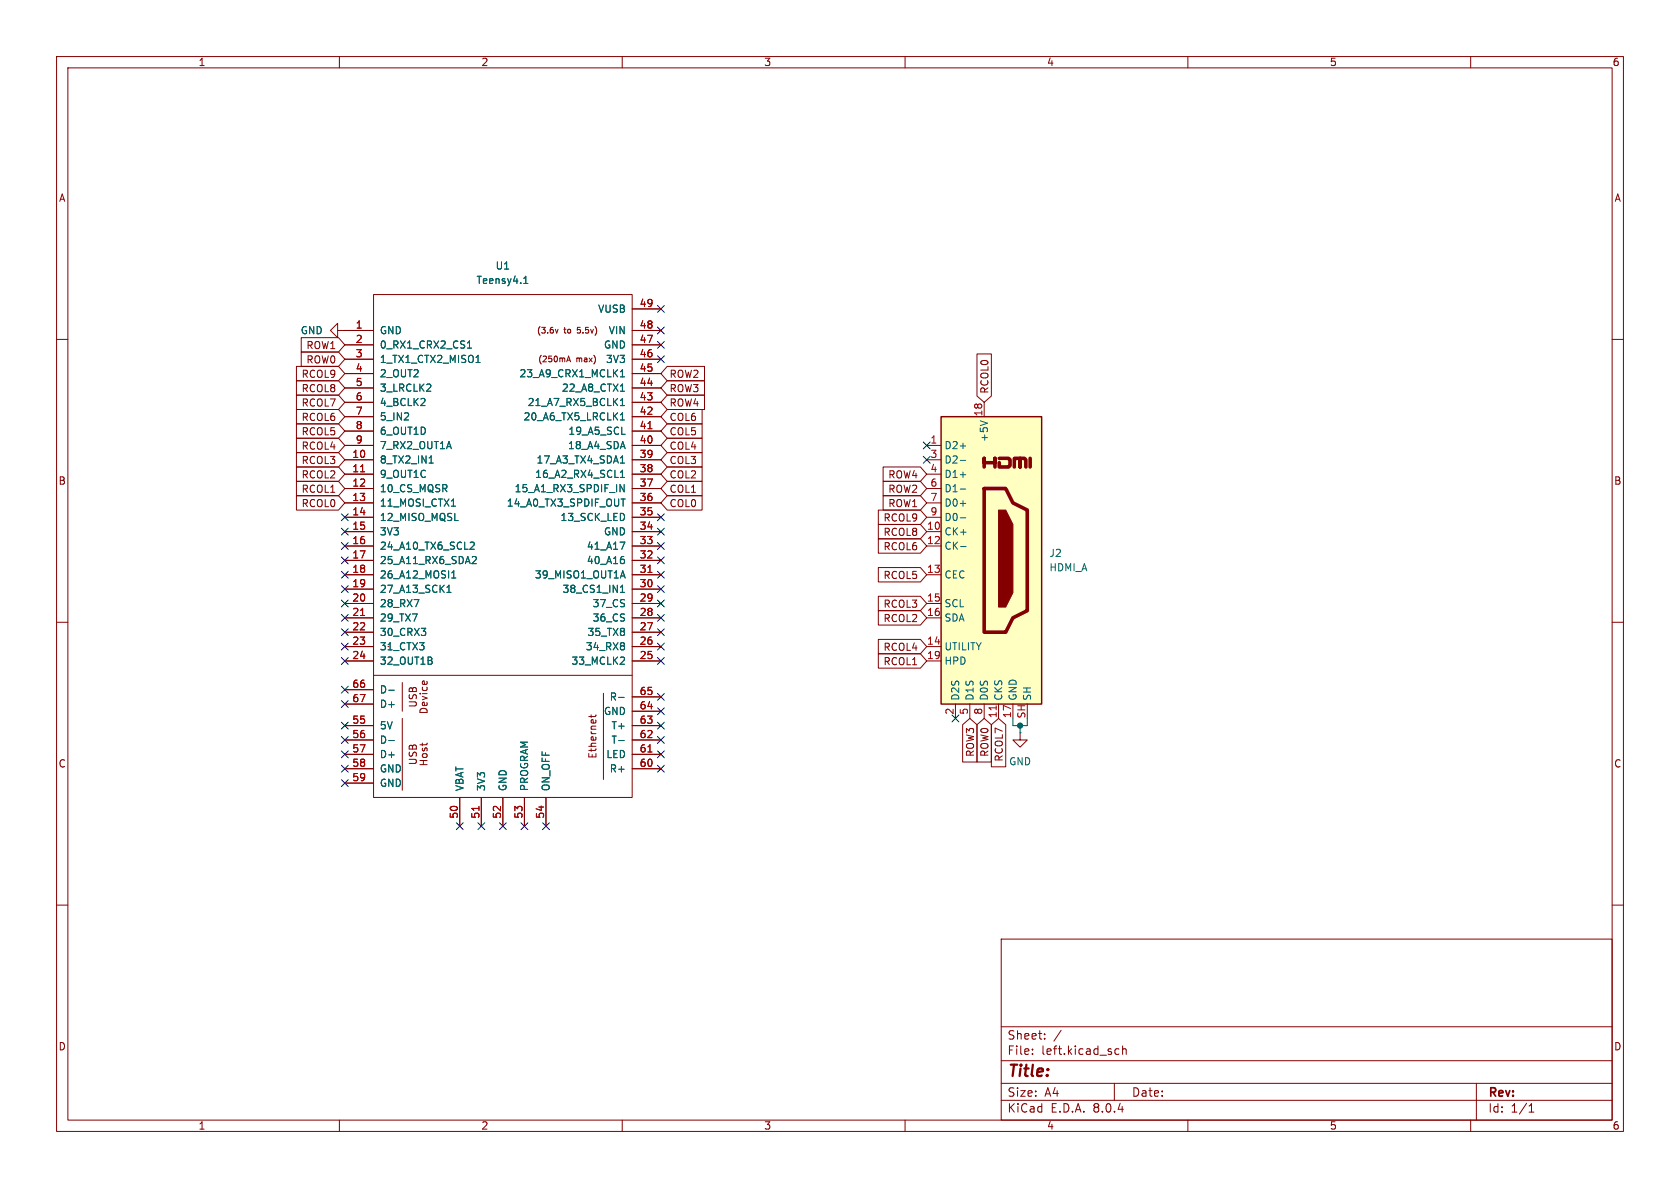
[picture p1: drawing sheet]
<svg xmlns="http://www.w3.org/2000/svg" width="297mm" height="210mm" viewBox="0 0 297 210" stroke-linecap="round" stroke-linejoin="round" font-family="sans-serif">
<g fill="none" stroke="#840000" stroke-width=".18">
<path d="M10 10h277v190h-277zM12 12h273v186h-273zM60 10v2M110 10v2M160 10v2M210 10v2M260 10v2M10 60h2M59.7 58.4v-1.2l-1.3 1.2 1.3 1.3v-1.3h1.3M61 58.4h.1M285 60h2M10 110h2"/>
<path d="M285 110h2M180.3 129.5v1.3h1.3l-1.3 1.3-1.2-1.3h1.2M180.3 129.5h.1M10 160h2M285 160h2M177 166h108v32h-108zM60 198v2M110 198v2M160 198v2M177 194.5h108M177 191.5h108M177 187.5h108"/>
<path d="M177 181.5h108M182.5 186.3v.1M182.5 185.5v.1M184.7 183.6v.1M184.7 182.8v.1M187.6 182.1l-1.3 2M197 191.5v3M197.2 186.3h.6M197.2 185.5h.6M198.5 185.5l.2-.1 .3 .1 .1 .9M198.5 184.9v1.5M210 198v2"/>
<path d="M260 198v2M261 191.5v6.5M270.3 196.6h.9M270.3 195.5l.4-.4v1.5"/>
</g>
<path d="M166.4 73.7h17.7v50.8h-17.7z" fill="#ffffc2"/>
<path d="M174 82.6v-1.6v.8h1.9v-.8v1.6M174 86.4h3.8l1.3 2.5 2.5 1.3v17.8l-2.5 1.2-1.3 2.6h-3.8zM176.7 81h1.6l.3 .3v1l-.3 .3h-1.6v-.8M179.3 82.6v-1.6h1v1.6v-1.6h.8l.3 .3v1.3M182.1 81v1.6" fill="none" stroke="#840000" stroke-width=".63"/>
<path d="M166.4 73.7h17.7v50.8h-17.7z" fill="none" stroke="#840000" stroke-width=".25"/>
<path d="M176.5 90.2h1.3l1.3 2.5v12.1l-1.3 2.5h-1.3z" fill="#840000" stroke="#840000" stroke-width=".18"/>
<g fill="none" stroke="#840000" stroke-width=".18">
<path d="M53.3 59.7h6.5l1.2 1.3-1.2 1.2h-6.5zM61 58.4h.1M61 58.4h5M66 52.1h45.8v88.9h-45.8zM98.7 58.2l-.3 .7M111.8 58.4h5M111.8 54.6h5M52.4 77.5h7.4l1.2 1.2-1.2 1.3h-7.4zM52.4 74.9h7.4l1.2 1.3-1.2 1.3h-7.4zM52.4 69.8h7.4l1.2 1.3-1.2 1.3h-7.4zM52.4 67.3h7.4l1.2 1.3-1.2 1.3h-7.4zM52.4 72.4h7.4l1.2 1.3-1.2 1.2h-7.4z"/>
<path d="M52.4 64.8h7.4l1.2 1.2-1.2 1.3h-7.4zM53.3 62.2h6.5l1.2 1.3-1.2 1.3h-6.5zM61 78.7h5M61 76.2h5M61 73.7h5M61 71.1h5M61 68.6h5M61 66h5M61 63.5h5M61 61h5M100.2 64l.3-1.1 .4 1.1M100.3 63.7h.5"/>
<path d="M111.8 78.7h5M111.8 76.2h5M111.8 73.7h5M111.8 71.1h5M111.8 68.6h5M111.8 66h5M111.8 63.5h5M111.8 61h5M118 77.5h6.1v2.5h-6.1l-1.2-1.3zM118 64.8h6.5v2.5h-6.5l-1.2-1.3zM118 67.3h6.5v2.6h-6.5l-1.2-1.3zM118 69.8h6.5v2.6h-6.5l-1.2-1.3z"/>
<path d="M118 72.4h6.1v2.5h-6.1l-1.2-1.2zM118 74.9h6.1v2.6h-6.1l-1.2-1.3zM163.8 78.7h2.6M172.7 62.6h2.6v7.4l-1.3 1.1-1.3-1.1zM174 71.1v2.6M52.4 87.6h7.4l1.2 1.3-1.2 1.3h-7.4zM52.4 85.1h7.4l1.2 1.3-1.2 1.2h-7.4zM52.4 80h7.4l1.2 1.3-1.2 1.3h-7.4zM52.4 82.5h7.4l1.2 1.3-1.2 1.3h-7.4zM61 94h5M61 96.5h5M61 81.3h5"/>
<path d="M61 83.8h5M61 86.4h5M61 88.9h5M61 91.4h5M61 99.1h5M111.8 94h5M111.8 96.5h5M111.8 81.3h5M111.8 83.8h5M111.8 86.4h5M111.8 88.9h5M111.8 91.4h5"/>
<path d="M111.8 99.1h5M118 87.6h6.1v2.6h-6.1l-1.2-1.3zM118 85.1h6.1v2.5h-6.1l-1.2-1.2zM118 82.5h6.1v2.6h-6.1l-1.2-1.3zM118 80h6.1v2.6h-6.1l-1.2-1.3zM155.3 90.2h7.4l1.1 1.2-1.1 1.3h-7.4zM155.3 92.7h7.4l1.1 1.3-1.1 1.3h-7.4zM155.3 95.2h7.4l1.1 1.3-1.1 1.3h-7.4zM156.1 82.5h6.6l1.1 1.3-1.1 1.3h-6.6zM156.1 87.6h6.6l1.1 1.3-1.1 1.3h-6.6zM156.1 85.1h6.6l1.1 1.3-1.1 1.2h-6.6zM163.8 94h2.6"/>
<path d="M163.8 96.5h2.6M163.8 81.3h2.6M163.8 83.8h2.6M163.8 86.4h2.6M163.8 88.9h2.6M163.8 91.4h2.6M61 101.6h5M61 114.3h5M61 106.7h5M61 109.2h5M61 116.8h5M61 104.1h5"/>
<path d="M61 111.8h5M66 119.4h45.8M111.8 101.6h5M111.8 114.3h5M111.8 106.7h5M111.8 109.2h5M111.8 116.8h5M111.8 104.1h5M111.8 111.8h5M155.3 105.4h7.4l1.1 1.3-1.1 1.3h-7.4zM155.3 107.9h7.4l1.1 1.3-1.1 1.3h-7.4zM155.3 113h7.4l1.1 1.3-1.1 1.3h-7.4z"/>
<path d="M155.3 115.6h7.4l1.1 1.2-1.1 1.3h-7.4zM155.3 100.3h7.4l1.1 1.3-1.1 1.3h-7.4zM163.8 101.6h2.6M163.8 114.3h2.6M163.8 106.7h2.6M163.8 109.2h2.6M163.8 116.8h2.6M61 128.3h5M61 130.8h5M61 133.4h5M61 135.9h5M61 138.4h5"/>
<path d="M61 121.9h5M61 124.5h5M71.1 120.7v5M71.1 127v12.7M74.7 131.4v.4M74.7 120.4h.3l.1 .6M75.5 131.4v.1M104.5 126.4v.4M105.4 126.4l-.2 .3h-1.1M106.7 122.6v15.2M111.8 128.3h5M111.8 130.8h5"/>
<path d="M111.8 133.4h5M111.8 135.9h5M111.8 125.7h5M111.8 123.2h5M168.9 124.5v2.5M170.2 128.1l1.2-1.1 1.3 1.1v6.6h-2.5zM171.4 124.5v2.5M172.7 128.1l1.3-1.1 1.3 1.1v6.6h-2.6zM174 124.5v2.5M175.3 128.1l1.2-1.1 1.3 1.1v7.5h-2.5zM176.5 124.5v2.5M179.1 124.5v2.5"/>
<path d="M81.3 141v5.1M85.1 141v5.1M88.9 141v5.1M92.7 141v5.1M96.5 141v5.1"/>
</g>
<g fill="none" stroke="#006464" stroke-width=".18">
<path d="M92.6 50.1h.7M92.6 49.2l.4-.4v1.3M82.6 61.5h.8M82.8 60.6l.2-.3v1.2M84.1 64.1h.8M109.7 73.3l.3-.3v1.2M109.7 65.7l.3-.4v1.3M109.7 70.8l.3-.4v1.3M109.7 74.2h.7M109.7 71.7h.7M109.7 69.2h.7M109.7 66.6h.7"/>
<path d="M109.9 76.8h.6M169.8 78.8h.9M173.3 74.4l1.3 .4M75.9 81.9h.7M79.8 89.5h.7M83.3 95.8l.4 .1 .1 .3-.7 .9h.7M83.7 98.4h.4l.1 .3-.8 .9h.8M109.6 85.7l.7 1.2v-1.2M109.6 95.8h.9l-.6 1.3M109.7 81.9h.7M109.7 83.5l.3-.4v1.3M109.7 84.4h.7"/>
<path d="M109.8 88.2h.7M109.9 80.8l.1-.2v1.3M110.3 98.9l.1 .2-.1 .5M169.8 81.4h.9M169.8 83.9h.9M169.8 86.5h.9M169.8 89h.9M169.8 91.5h.9M169.8 96.6h1M73.2 106h.9l-.6 1.3M79 104.7h.7M79 103.8l.4-.4v1.3"/>
<path d="M79.9 102.2h.7M79.9 101.3l.3-.4v1.3M109.7 104.7h.7M109.7 103.8l.3-.4v1.3M109.8 101.8h.6M110.1 100.9l.4 1.3M110.3 116.2l.1 .2-.1 .3-.7 .7h.8M68.7 130.9h1M68.7 122h1M109.4 130.9h.9M109.4 123.3h.9"/>
</g>
<path d="M114.5 75.8h.8M63.7 83.4h.8M63.7 108.8h.8M114.5 101.2h.8M114.5 132.9h.8M176.1 124.8v.7M84.7 142.5v.8" fill="none" stroke="#a90000" stroke-width=".18"/>
<path d="M179.1 127v1.3h2.5v-1.3M180.3 128.3v1.2" fill="none" stroke="#009600" stroke-width=".18"/>
<g fill="none" stroke="#000084" stroke-width=".18">
<path d="M116.2 57.8l1.2 1.2M116.2 54l1.2 1.2M117.4 57.8l-1.2 1.2M117.4 54l-1.2 1.2M116.2 60.4l1.2 1.2M116.2 62.9l1.2 1.2M117.4 60.4l-1.2 1.2M117.4 62.9l-1.2 1.2M163.2 78.1l1.2 1.2M164.4 78.1l-1.2 1.2M60.4 98.5l1.2 1.2M60.4 95.9l1.2 1.2"/>
<path d="M60.4 90.8l1.2 1.2M60.4 93.4l1.2 1.2M61.6 98.5l-1.2 1.2M61.6 95.9l-1.2 1.2M61.6 90.8l-1.2 1.2M61.6 93.4l-1.2 1.2M116.2 98.5l1.2 1.2M116.2 95.9l1.2 1.2M116.2 90.8l1.2 1.2M116.2 93.4l1.2 1.2M117.4 98.5l-1.2 1.2M117.4 95.9l-1.2 1.2"/>
<path d="M117.4 90.8l-1.2 1.2M117.4 93.4l-1.2 1.2M163.2 80.7l1.2 1.2M164.4 80.7l-1.2 1.2M60.4 101l1.2 1.2M60.4 106.1l1.2 1.2M60.4 103.5l1.2 1.2M60.4 116.2l1.2 1.2M60.4 108.6l1.2 1.2M60.4 113.7l1.2 1.2M60.4 111.2l1.2 1.2M61.6 101l-1.2 1.2"/>
<path d="M61.6 106.1l-1.2 1.2M61.6 103.5l-1.2 1.2M61.6 113.7l-1.2 1.2M61.6 116.2l-1.2 1.2M61.6 108.6l-1.2 1.2M61.6 111.2l-1.2 1.2M116.2 103.5l1.2 1.2M116.2 101l1.2 1.2M116.2 106.1l1.2 1.2M116.2 116.2l1.2 1.2M116.2 111.2l1.2 1.2M116.2 108.6l1.2 1.2"/>
<path d="M116.2 113.7l1.2 1.2M117.4 113.7l-1.2 1.2M117.4 103.5l-1.2 1.2M117.4 101l-1.2 1.2M117.4 106.1l-1.2 1.2M117.4 116.2l-1.2 1.2M117.4 111.2l-1.2 1.2M117.4 108.6l-1.2 1.2M60.4 121.3l1.2 1.2M60.4 127.7l1.2 1.2M60.4 132.7l1.2 1.3M60.4 130.2l1.2 1.2"/>
<path d="M60.4 135.3l1.2 1.2M60.4 137.8l1.2 1.2M60.4 123.9l1.2 1.2M61.6 121.3l-1.2 1.2M61.6 127.7l-1.2 1.2M61.6 132.7l-1.2 1.3M61.6 130.2l-1.2 1.2M61.6 135.3l-1.2 1.2M61.6 137.8l-1.2 1.2M61.6 123.9l-1.2 1.2M116.2 125.1l1.2 1.2M116.2 122.6l1.2 1.2"/>
<path d="M116.2 132.7l1.2 1.3M116.2 135.3l1.2 1.2M116.2 127.7l1.2 1.2M116.2 130.2l1.2 1.2M117.4 125.1l-1.2 1.2M117.4 122.6l-1.2 1.2M117.4 132.7l-1.2 1.3M117.4 135.3l-1.2 1.2M117.4 127.7l-1.2 1.2M117.4 130.2l-1.2 1.2M168.3 126.4l1.2 1.2M169.5 126.4l-1.2 1.2"/>
<path d="M80.7 145.4l1.2 1.3M81.9 145.4l-1.2 1.3M84.5 145.4l1.2 1.3M85.7 145.4l-1.2 1.3M88.3 145.4l1.2 1.3M89.5 145.4l-1.2 1.3M92.1 145.4l1.2 1.3M93.3 145.4l-1.2 1.3M95.9 145.4l1.2 1.3M97.1 145.4l-1.2 1.3"/>
</g>
<circle cx="180.3" cy="128.3" r=".46" fill="#009600" stroke="#009600" stroke-width=".18"/>
<text font-size="2.8" fill="#840000" x="178" y="190.9">Title:</text>
<g font-size="2.1" fill="#840000">
<text x="178" y="184">Sheet:</text>
<text x="178" y="186.7">File:</text>
<text x="184.1" y="186.7">left.kicad_sch</text>
<text x="178" y="196.9">KiCad</text>
<text x="178" y="194.1">Size:</text>
<text x="184.7" y="194.1">A4</text>
<text x="185.7" y="196.9">E.D.A.</text>
<text x="193.3" y="196.9">8.0.4</text>
<text x="200" y="194.1">Date:</text>
<text x="263" y="194.3">Rev:</text>
<text x="263" y="196.9">Id:</text>
<text x="267.1" y="196.9">1/1</text>
</g>
<g font-size="1.8" fill="#840000">
<text x="35" y="11.9">1</text>
<text x="85" y="11.9">2</text>
<text x="135" y="11.9">3</text>
<text x="185" y="11.9">4</text>
<text x="235" y="11.9">5</text>
<text x="285" y="11.9">6</text>
<text x="10.3" y="35.9">A</text>
<text x="285.3" y="35.9">A</text>
<text x="54.1" y="61.9">ROW1</text>
<text x="54.1" y="64.5">ROW0</text>
<text x="53.2" y="69.5">RCOL8</text>
<text x="53.2" y="67">RCOL9</text>
<text x="118.3" y="67">ROW2</text>
<text x="118.3" y="69.5">ROW3</text>
<text x="174.9" y="69.7" transform="rotate(-90 174.9 69.7)">RCOL0</text>
<text x="53.2" y="77.2">RCOL5</text>
<text x="53.2" y="72.1">RCOL7</text>
<text x="53.2" y="74.6">RCOL6</text>
<text x="118.3" y="72.1">ROW4</text>
<text x="118.3" y="74.6">COL6</text>
<text x="118.3" y="77.2">COL5</text>
<text x="53.2" y="79.7">RCOL4</text>
<text x="53.2" y="82.2">RCOL3</text>
<text x="118.3" y="79.7">COL4</text>
<text x="118.3" y="82.2">COL3</text>
<text x="10.3" y="85.9">B</text>
<text x="53.2" y="89.9">RCOL0</text>
<text x="53.2" y="87.3">RCOL1</text>
<text x="53.2" y="84.8">RCOL2</text>
<text x="118.3" y="89.9">COL0</text>
<text x="118.3" y="87.3">COL1</text>
<text x="118.3" y="84.8">COL2</text>
<text x="156.9" y="84.8">ROW4</text>
<text x="156.9" y="89.9">ROW1</text>
<text x="156.9" y="87.3">ROW2</text>
<text x="285.3" y="85.9">B</text>
<text x="156.1" y="92.4">RCOL9</text>
<text x="156.1" y="94.9">RCOL8</text>
<text x="156.1" y="97.5">RCOL6</text>
<text x="156.1" y="107.6">RCOL3</text>
<text x="156.1" y="102.6">RCOL5</text>
<text x="156.1" y="110.2">RCOL2</text>
<text x="156.1" y="115.3">RCOL4</text>
<text x="156.1" y="117.8">RCOL1</text>
<text x="73.9" y="125.2" transform="rotate(-90 73.9 125.2)">USB</text>
<text x="75.8" y="126.4" transform="rotate(-90 75.8 126.4)">Device</text>
<text x="10.3" y="135.9">C</text>
<text x="73.9" y="135.4" transform="rotate(-90 73.9 135.4)">USB</text>
<text x="75.8" y="135.6" transform="rotate(-90 75.8 135.6)">Host</text>
<text x="105.6" y="134.2" transform="rotate(-90 105.6 134.2)">Ethernet</text>
<text x="172.4" y="133.9" transform="rotate(-90 172.4 133.9)">ROW3</text>
<text x="174.9" y="133.9" transform="rotate(-90 174.9 133.9)">ROW0</text>
<text x="177.5" y="134.7" transform="rotate(-90 177.5 134.7)">RCOL7</text>
<text x="285.3" y="135.9">C</text>
<text x="10.3" y="185.9">D</text>
<text x="285.3" y="185.9">D</text>
<text x="35" y="199.9">1</text>
<text x="85" y="199.9">2</text>
<text x="135" y="199.9">3</text>
<text x="185" y="199.9">4</text>
<text x="235" y="199.9">5</text>
<text x="285" y="199.9">6</text>
</g>
<g font-size="1.8" fill="#006464">
<text x="87.5" y="47.9">U1</text>
<text x="84.1" y="50.4">Teensy4.1</text>
<text x="53.1" y="59.3">GND</text>
<text x="67.1" y="59.3">GND</text>
<text x="105.6" y="55.5">VUSB</text>
<text x="107.5" y="59.3">VIN</text>
<text x="67.1" y="61.8">0_RX1_CRX2_CS1</text>
<text x="67.1" y="64.4">1_TX1_CTX2_MISO1</text>
<text x="106.7" y="61.8">GND</text>
<text x="107" y="64.4">3V3</text>
<text x="67.1" y="69.4">3_LRCLK2</text>
<text x="67.1" y="72">4_BCLK2</text>
<text x="67.1" y="66.9">2_OUT2</text>
<text x="91.7" y="66.9">23_A9_CRX1_MCLK1</text>
<text x="93.2" y="72">21_A7_RX5_BCLK1</text>
<text x="99.2" y="69.4">22_A8_CTX1</text>
<text x="67.1" y="74.5">5_IN2</text>
<text x="67.1" y="77.1">6_OUT1D</text>
<text x="92.5" y="74.5">20_A6_TX5_LRCLK1</text>
<text x="100.4" y="77.1">19_A5_SCL</text>
<text x="67.1" y="82.1">8_TX2_IN1</text>
<text x="67.1" y="79.6">7_RX2_OUT1A</text>
<text x="94.8" y="82.1">17_A3_TX4_SDA1</text>
<text x="100.3" y="79.6">18_A4_SDA</text>
<text x="166.9" y="79.6">D2+</text>
<text x="166.9" y="82.1">D2-</text>
<text x="174.9" y="78.2" transform="rotate(-90 174.9 78.2)">+5V</text>
<text x="67.1" y="84.7">9_OUT1C</text>
<text x="67.1" y="87.2">10_CS_MQSR</text>
<text x="67.1" y="89.8">11_MOSI_CTX1</text>
<text x="89.5" y="89.8">14_A0_TX3_SPDIF_OUT</text>
<text x="90.9" y="87.2">15_A1_RX3_SPDIF_IN</text>
<text x="94.5" y="84.7">16_A2_RX4_SCL1</text>
<text x="166.9" y="84.7">D1+</text>
<text x="166.9" y="87.2">D1-</text>
<text x="166.9" y="89.8">D0+</text>
<text x="67.1" y="92.3">12_MISO_MQSL</text>
<text x="67.1" y="94.8">3V3</text>
<text x="99" y="92.3">13_SCK_LED</text>
<text x="106.7" y="94.8">GND</text>
<text x="166.9" y="94.8">CK+</text>
<text x="166.9" y="92.3">D0-</text>
<text x="67.1" y="97.4">24_A10_TX6_SCL2</text>
<text x="67.1" y="99.9">25_A11_RX6_SDA2</text>
<text x="103.6" y="99.9">40_A16</text>
<text x="103.6" y="97.4">41_A17</text>
<text x="166.9" y="97.4">CK-</text>
<text x="185.4" y="98.7">J2</text>
<text x="185.4" y="101.2">HDMI_A</text>
<text x="67.1" y="102.5">26_A12_MOSI1</text>
<text x="67.1" y="105">27_A13_SCK1</text>
<text x="67.1" y="107.5">28_RX7</text>
<text x="94.5" y="102.5">39_MISO1_OUT1A</text>
<text x="99.4" y="105">38_CS1_IN1</text>
<text x="104.7" y="107.5">37_CS</text>
<text x="166.9" y="102.5">CEC</text>
<text x="166.9" y="107.5">SCL</text>
<text x="67.1" y="110.1">29_TX7</text>
<text x="67.1" y="112.6">30_CRX3</text>
<text x="103.8" y="112.6">35_TX8</text>
<text x="104.7" y="110.1">36_CS</text>
<text x="166.9" y="110.1">SDA</text>
<text x="67.1" y="115.2">31_CTX3</text>
<text x="67.1" y="117.7">32_OUT1B</text>
<text x="100.9" y="117.7">33_MCLK2</text>
<text x="103.5" y="115.2">34_RX8</text>
<text x="166.9" y="115.2">UTILITY</text>
<text x="166.9" y="117.7">HPD</text>
<text x="67.1" y="122.8">D-</text>
<text x="67.1" y="125.3">D+</text>
<text x="107.7" y="124.1">R-</text>
<text x="169.8" y="124" transform="rotate(-90 169.8 124)">D2S</text>
<text x="172.3" y="124" transform="rotate(-90 172.3 124)">D1S</text>
<text x="174.9" y="124" transform="rotate(-90 174.9 124)">D0S</text>
<text x="177.4" y="124" transform="rotate(-90 177.4 124)">CKS</text>
<text x="179.9" y="124" transform="rotate(-90 179.9 124)">GND</text>
<text x="182.5" y="124" transform="rotate(-90 182.5 124)">SH</text>
<text x="67.1" y="129.1">5V</text>
<text x="67.1" y="131.7">D-</text>
<text x="106.7" y="126.6">GND</text>
<text x="108" y="131.7">T-</text>
<text x="108" y="129.1">T+</text>
<text x="67.1" y="134.2">D+</text>
<text x="67.1" y="136.8">GND</text>
<text x="107.1" y="134.2">LED</text>
<text x="107.7" y="136.8">R+</text>
<text x="178.3" y="135.5">GND</text>
<text x="67.1" y="139.3">GND</text>
<text x="82.1" y="140" transform="rotate(-90 82.1 140)">VBAT</text>
<text x="86" y="140" transform="rotate(-90 86 140)">3V3</text>
<text x="89.8" y="140" transform="rotate(-90 89.8 140)">GND</text>
<text x="93.6" y="140" transform="rotate(-90 93.6 140)">PROGRAM</text>
<text x="97.4" y="140" transform="rotate(-90 97.4 140)">ON_OFF</text>
</g>
<g font-size="1.8" fill="#a90000">
<text x="62.8" y="58.2">1</text>
<text x="113" y="58.2">48</text>
<text x="113" y="54.4">49</text>
<text x="62.8" y="60.7">2</text>
<text x="62.8" y="63.2">3</text>
<text x="62.8" y="65.8">4</text>
<text x="113" y="65.8">45</text>
<text x="113" y="63.2">46</text>
<text x="113" y="60.7">47</text>
<text x="62.8" y="68.3">5</text>
<text x="62.8" y="70.9">6</text>
<text x="113" y="70.9">43</text>
<text x="113" y="68.3">44</text>
<text x="62.8" y="73.4">7</text>
<text x="62.8" y="75.9">8</text>
<text x="113" y="75.9">41</text>
<text x="113" y="73.4">42</text>
<text x="173.7" y="73.7" transform="rotate(-90 173.7 73.7)">18</text>
<text x="62.2" y="81">10</text>
<text x="62.2" y="83.6">11</text>
<text x="62.8" y="78.5">9</text>
<text x="113" y="83.6">38</text>
<text x="113" y="81">39</text>
<text x="113" y="78.5">40</text>
<text x="164.4" y="78.5">1</text>
<text x="164.4" y="81">3</text>
<text x="164.4" y="83.6">4</text>
<text x="62.2" y="86.1">12</text>
<text x="62.2" y="88.6">13</text>
<text x="113" y="88.6">36</text>
<text x="113" y="86.1">37</text>
<text x="164.4" y="86.1">6</text>
<text x="164.4" y="88.6">7</text>
<text x="62.2" y="91.2">14</text>
<text x="62.2" y="93.7">15</text>
<text x="113" y="91.2">35</text>
<text x="113" y="93.7">34</text>
<text x="163.8" y="93.7">10</text>
<text x="164.4" y="91.2">9</text>
<text x="62.2" y="96.3">16</text>
<text x="62.2" y="98.8">17</text>
<text x="62.2" y="101.3">18</text>
<text x="113" y="101.3">31</text>
<text x="113" y="98.8">32</text>
<text x="113" y="96.3">33</text>
<text x="163.8" y="96.3">12</text>
<text x="163.8" y="101.3">13</text>
<text x="62.2" y="103.9">19</text>
<text x="62.2" y="106.4">20</text>
<text x="113" y="106.4">29</text>
<text x="113" y="103.9">30</text>
<text x="163.8" y="106.4">15</text>
<text x="62.2" y="109">21</text>
<text x="62.2" y="111.5">22</text>
<text x="113" y="111.5">27</text>
<text x="113" y="109">28</text>
<text x="163.8" y="109">16</text>
<text x="62.2" y="114">23</text>
<text x="62.2" y="116.6">24</text>
<text x="113" y="116.6">25</text>
<text x="113" y="114">26</text>
<text x="163.8" y="114">14</text>
<text x="163.8" y="116.6">19</text>
<text x="62.2" y="121.7">66</text>
<text x="62.2" y="124.2">67</text>
<text x="113" y="125.5">64</text>
<text x="113" y="122.9">65</text>
<text x="62.2" y="128">55</text>
<text x="62.2" y="130.6">56</text>
<text x="113" y="130.6">62</text>
<text x="113" y="128">63</text>
<text x="168.7" y="126.4" transform="rotate(-90 168.7 126.4)">2</text>
<text x="171.2" y="126.4" transform="rotate(-90 171.2 126.4)">5</text>
<text x="173.7" y="126.4" transform="rotate(-90 173.7 126.4)">8</text>
<text x="176.3" y="127" transform="rotate(-90 176.3 127)">11</text>
<text x="178.8" y="127" transform="rotate(-90 178.8 127)">17</text>
<text x="181.4" y="127.1" transform="rotate(-90 181.4 127.1)">SH</text>
<text x="62.2" y="133.1">57</text>
<text x="62.2" y="135.6">58</text>
<text x="113" y="135.6">60</text>
<text x="113" y="133.1">61</text>
<text x="62.2" y="138.2">59</text>
<text x="81" y="144.8" transform="rotate(-90 81 144.8)">50</text>
<text x="84.8" y="144.8" transform="rotate(-90 84.8 144.8)">51</text>
<text x="88.6" y="144.8" transform="rotate(-90 88.6 144.8)">52</text>
<text x="92.5" y="144.8" transform="rotate(-90 92.5 144.8)">53</text>
<text x="96.3" y="144.8" transform="rotate(-90 96.3 144.8)">54</text>
</g>
<g font-size="1.4" fill="#840000">
<text x="94.8" y="59.2">(3.6v</text>
<text x="99.7" y="59.2">to</text>
<text x="102.2" y="59.2">5.5v)</text>
<text x="95" y="64.2">(250mA</text>
<text x="101.9" y="64.2">max)</text>
</g>
</svg>
